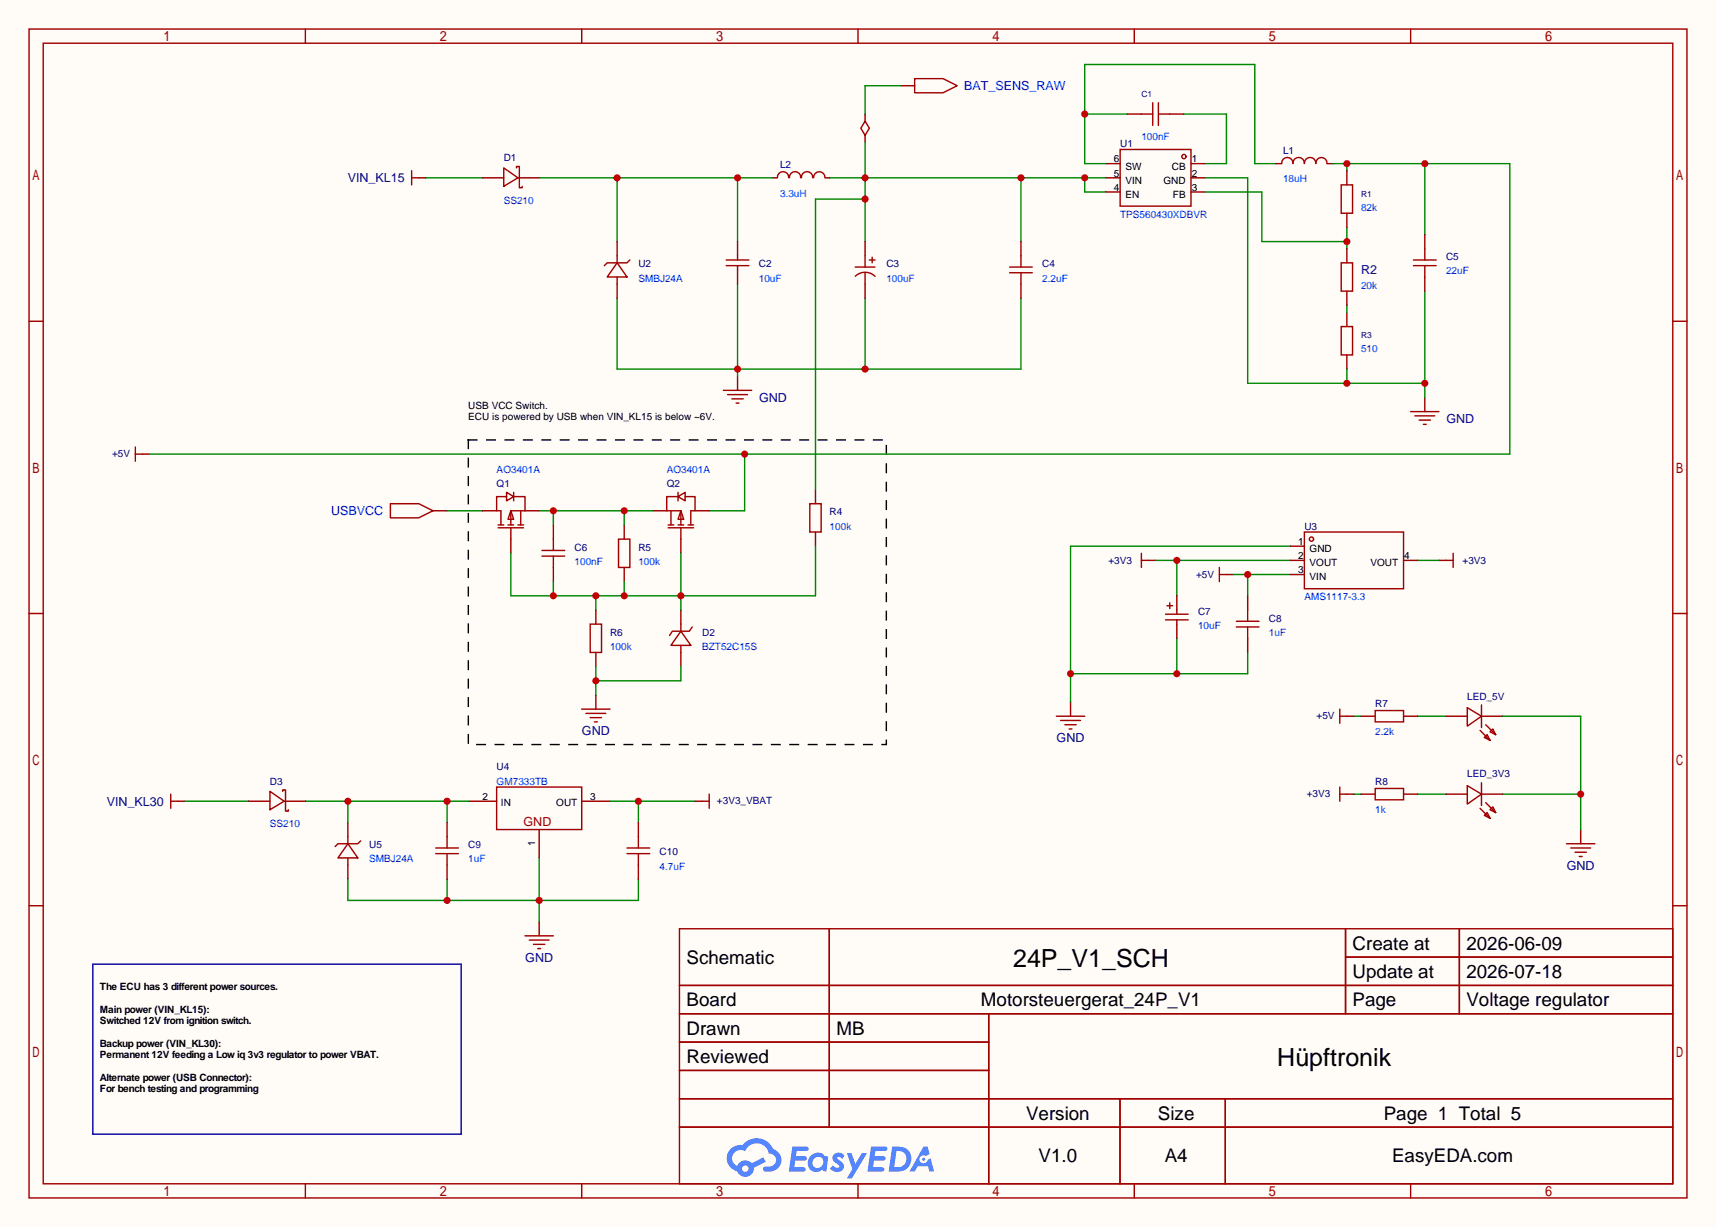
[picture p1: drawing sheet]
<svg xmlns="http://www.w3.org/2000/svg" width="308mm" height="220mm" viewBox="0 0 308 220" stroke-linecap="round" stroke-linejoin="round" font-family="sans-serif">
<path d="M0 0h307.6v220h-307.6z" fill="#fffcf7"/>
<g fill="none" stroke="#a10000" stroke-width=".25">
<path d="M5.2 5.2h297.2v209.6h-297.2zM7.7 7.7h292.1v204.5h-292.1zM54.7 5.2v2.5M104.3 5.2v2.5M153.8 5.2v2.5M203.3 5.2v2.5M252.9 5.2v2.5M5.2 57.6h2.5M299.8 57.6h2.6M5.2 110h2.5M299.8 110h2.6M5.2 162.4h2.5"/>
<path d="M121.8 166.5h178v45.7h-178zM121.8 176.7h178M148.7 166.5v35.6M241.2 166.5v15.2M241.2 171.6h58.6M261.6 166.5v15.2M299.8 162.4h2.6M121.8 181.7h178M121.8 186.8h55.4M121.8 197h178M121.8 191.9h55.4M177.2 181.7v30.5"/>
<path d="M200.8 197v15.2M219.6 197v15.2M54.7 212.2v2.6M104.3 212.2v2.6M121.8 202.1h178M153.8 212.2v2.6M203.3 212.2v2.6M252.9 212.2v2.6"/>
</g>
<g fill="#5487ff">
<path d="M149.5 206.9a1.3 1.3 0 0 1 1.9 .3l-.4 .6a.54 .54 0 0 0-1-.2l.2 .2a1.58 1.58 0 0 1 1 1.5 1.43 1.43 0 0 1-2.4 .2l.5-.6a.64 .64 0 0 0 .5 .5 .64 .64 0 0 0 .6-.3l-.1-.3a1.6 1.6 0 0 1-1.1-1.5z"/>
<path d="M151.8 206.7h.8l.7 2 1.2-2h.9l-2.7 4.5h-.9l1-1.6z"/>
<path d="M142 205.5h1.7a1.31 1.31 0 0 1 1.2 .2 .4 .4 0 0 1-.3 .6h-1.8l-.1 1h1.6a.4 .4 0 0 1 .3 .4 .4 .4 0 0 1-.4 .4h-1.6l-.2 1.2 .8-.1a1.23 1.23 0 0 1 1.2 .2 .39 .39 0 0 1-.4 .6h-2.6z"/>
<path d="M156.1 205.5h1.7a1.32 1.32 0 0 1 1.2 .2 .39 .39 0 0 1-.3 .6h-1.8l-.1 1h1.6a.4 .4 0 0 1 .4 .4 .4 .4 0 0 1-.5 .4h-1.6l-.2 1.1h.8a1.23 1.23 0 0 1 1.2 .2 .39 .39 0 0 1-.4 .6h-2.6z"/>
<path d="M165.5 205.6h.8l.3 1.3-.6 .3a.75 .75 0 0 0-1.1 .3 .75 .75 0 0 0 .5 1.1 .75 .75 0 0 0 .9-.7l.5-.3 .6 2.4h-.8l-.3-.9h-1.8l-.5 .9h-1z"/>
<path d="M159.9 205.6l-.6 4.4h1.4a2.27 2.27 0 0 0 2.7-2.3 2.27 2.27 0 0 0-2.7-2.1zM160.7 206.3a1.5 1.5 0 0 1 1.8 1.6 1.5 1.5 0 0 1-1.9 1.3h-.3z"/>
<path d="M145.4 207.2a1.62 1.62 0 0 0-.4 2.1 1.62 1.62 0 0 0 2 .6l.3-.2 .4 .2 .4 .1 .3-2.4-.1-.3-.5-.1a1.58 1.58 0 0 0-2.4 0zM146 207.7a.98 .98 0 0 1 1.5 .2 .98 .98 0 0 1-.6 1.4 .94 .94 0 0 1-1.2-.4 .94 .94 0 0 1 .3-1.2z"/>
<path d="M131 206a2.37 2.37 0 0 0 1.1 4 1.54 1.54 0 0 0 1.8 1 1.54 1.54 0 0 0 1.2-1.6l2.2-1.1-.5-.8-2.1 1a1.57 1.57 0 0 0-2.6 .5 1.5 1.5 0 0 1-.7-2.1 1.5 1.5 0 0 1 2.2-.5 2.23 2.23 0 0 1 2.3-1.4 2.23 2.23 0 0 1 2 1.8 1.16 1.16 0 0 1 1.2 1.1 1.16 1.16 0 0 1-1.1 1.2h-.7a.47 .47 0 0 0-.5 .4 .47 .47 0 0 0 .4 .5 2.23 2.23 0 0 0 2.2-.6 2.23 2.23 0 0 0 .5-2.3 2.16 2.16 0 0 0-1.3-1.1 3.2 3.2 0 0 0-5.5-.7l-1.1 .1zM133 209.5a.6 .6 0 0 1 1.2 0 .6 .6 0 0 1-1.2 0z"/>
<circle cx="165.6" cy="207.8" r=".28"/>
</g>
<path d="M75.1 31.9h1.2M132.2 67.4v2.6M25.5 81.4h1.3M219.8 103h1.3" fill="none" stroke="#870000" stroke-width=".25"/>
<path d="M73.8 30.6v2.5M73.8 31.9h1.3M129.7 70h5M130.4 70.7h3.6M131.2 71.5h2M132 72.3h.5M24.3 80.1v2.6M24.3 81.4h1.2M218.6 101.7v2.6M218.6 103h1.2" fill="none" stroke="#a10000" stroke-width=".25"/>
<path d="M221.1 103h10.2M223.6 103v3.8" fill="none" stroke="#008700" stroke-width=".25"/>
<circle cx="223.6" cy="103" r=".63" fill="#c00"/>
<path d="M205.9 100.5h1.2M191.9 125.9v2.5" fill="none" stroke="#870000" stroke-width=".25"/>
<path d="M204.6 99.2v2.5M204.6 100.5h1.3M189.4 128.4h5M190.1 129.2h3.6M190.9 129.9h2M191.6 130.7h.6" fill="none" stroke="#a10000" stroke-width=".25"/>
<path d="M207.1 100.5h24.2M210.9 100.5v6.3" fill="none" stroke="#008700" stroke-width=".25"/>
<circle cx="210.9" cy="100.5" r=".63" fill="#c00"/>
<path d="M231.3 97.9h-39.4v28M210.9 114.4v6.4M223.6 117v3.8h-31.7" fill="none" stroke="#008700" stroke-width=".25"/>
<g fill="#c00">
<circle cx="191.9" cy="120.8" r=".63"/>
<circle cx="210.9" cy="120.8" r=".63"/>
</g>
<path d="M257.9 100.5h1.3" fill="none" stroke="#870000" stroke-width=".25"/>
<path d="M260.5 99.2v2.5M259.2 100.5h1.3" fill="none" stroke="#a10000" stroke-width=".25"/>
<path d="M110.6 53.5v12.7h72.4v-12.7M132.2 50.9v16.5M155.1 53.5v12.7M254.1 100.5h3.8" fill="none" stroke="#008700" stroke-width=".25"/>
<g fill="#c00">
<circle cx="155.1" cy="66.2" r=".63"/>
<circle cx="132.2" cy="66.2" r=".63"/>
</g>
<g fill="none" stroke="#870000" stroke-width=".25">
<path d="M161.4 15.4h2.6M155.1 20.4v1.3M155.1 24.3v1.2M77.6 91.6h2.5M111.9 94.1v2.5M146.2 87.8v2.5M146.2 95.4v2.5M111.9 101.7v2.6M122 109.3v2.6M122 117v2.5M106.8 124.6v2.5M62.4 147.4v2.6"/>
<path d="M62.4 155.1v2.5M83.9 143.6h5.1M96.6 148.7v5.1M104.3 143.6h5"/>
</g>
<g fill="none" stroke="#a10000" stroke-width=".25">
<path d="M164 14.1h5l2.6 1.3-2.6 1.2h-5zM155.1 21.7l.7 1.3-.7 1.3-.8-1.3zM70 90.3h5.1l2.5 1.3-2.5 1.2h-5.1zM110.9 96.6h2v5.1h-2zM145.2 90.3h2v5.1h-2zM122 113.2l1.8 2.5h-3.5zM122 111.9v1.3M122 115.7v1.3M124.1 112.4l-.5 .8h-3.1l-.5 .7M104.3 127.1h5M105 127.9h3.6M105.8 128.7h2"/>
<path d="M106.6 129.4h.5M62.4 151.3l1.7 2.5h-3.5zM62.4 150v1.3M62.4 153.8v1.3M64.6 150.7l-.5 .6h-3.5l-.5 .5M89 141.1h15.3v7.6h-15.3z"/>
</g>
<path d="M161.4 15.4h-6.3v5M76.3 31.9h10.2M80.1 91.6h6.4M54.7 143.6h29.2M62.4 143.6v3.8M80.1 143.6v3.8" fill="none" stroke="#008700" stroke-width=".25"/>
<g fill="#c00">
<circle cx="62.4" cy="143.6" r=".63"/>
<circle cx="80.1" cy="143.6" r=".63"/>
</g>
<path d="M96.6 165.2v2.6" fill="none" stroke="#870000" stroke-width=".25"/>
<path d="M94.1 167.8h5.1M94.9 168.5h3.5M95.6 169.3h2.1M96.4 170.1h.5" fill="none" stroke="#a10000" stroke-width=".25"/>
<path d="M62.4 157.6v3.8h52v-3.8M80.1 157.6v3.8M96.6 153.8v11.4" fill="none" stroke="#008700" stroke-width=".25"/>
<g fill="#c00">
<circle cx="96.6" cy="161.4" r=".63"/>
<circle cx="80.1" cy="161.4" r=".63"/>
</g>
<path d="M109.3 143.6h15.3M114.4 143.6v3.8" fill="none" stroke="#008700" stroke-width=".25"/>
<circle cx="114.4" cy="143.6" r=".63" fill="#c00"/>
<path d="M31.9 143.6h1.2M124.6 143.6h1.3" fill="none" stroke="#870000" stroke-width=".25"/>
<path d="M30.6 142.4v2.5M30.6 143.6h1.3M125.9 143.6h1.2M127.1 142.4v2.5" fill="none" stroke="#a10000" stroke-width=".25"/>
<path d="M96.6 31.9h42M110.6 31.9v11.4M132.2 31.9v11.4M33.1 143.6h11.5" fill="none" stroke="#008700" stroke-width=".25"/>
<path d="M16.6 172.8h66.1v30.5h-66.1z" fill="none" stroke="#00c" stroke-width=".25"/>
<path d="M83.9 78.9h75v54.6h-75z" fill="none" stroke="#000" stroke-width=".25" stroke-dasharray="1.5 1.8"/>
<g fill="#c00">
<circle cx="132.2" cy="31.9" r=".63"/>
<circle cx="110.6" cy="31.9" r=".63"/>
</g>
<path d="M148.7 31.9h49.5M155.1 25.5v17.8M155.1 35.7h-8.9v52.1M183 31.9v11.4M194.4 31.9v2.5h3.8" fill="none" stroke="#008700" stroke-width=".25"/>
<g fill="#c00">
<circle cx="183" cy="31.9" r=".63"/>
<circle cx="194.4" cy="31.9" r=".63"/>
<circle cx="155.1" cy="31.9" r=".63"/>
<circle cx="155.1" cy="35.7" r=".63"/>
</g>
<g fill="none" stroke="#a10000" stroke-width=".25">
<path d="M206.6 18.4v4.1M207.6 18.4v4.1M200.8 26.8h12.7v10.2h-12.7zM204.6 20.4h2M207.6 20.4h2.1"/>
<circle cx="212.2" cy="28.1" r=".38"/>
</g>
<path d="M198.2 29.3h2.6M198.2 31.9h2.6M198.2 34.4h2.6M202.1 20.4h2.5M209.7 20.4h2.5M213.5 29.3h2.5M213.5 31.9h2.5M213.5 34.4h2.5" fill="none" stroke="#870000" stroke-width=".25"/>
<path d="M194.4 20.4h7.7M198.2 29.3h-3.8v-17.7h30.5v17.7h3.8M212.2 20.4h7.6v8.9h-3.8" fill="none" stroke="#008700" stroke-width=".25"/>
<circle cx="194.4" cy="20.4" r=".63" fill="#c00"/>
<path d="M228.7 29.3h1M237.9 29.3h1" fill="none" stroke="#870000" stroke-width=".25"/>
<path d="M233.8 29.3a1.02 1.02 0 0 0-1-1.1 1.02 1.02 0 0 0-1 1.1 1.01 1.01 0 0 0-1-1.1 1.01 1.01 0 0 0-1.1 1.1M233.8 29.3a1.01 1.01 0 0 1 1-1.1 1.01 1.01 0 0 1 1.1 1.1M235.9 29.3a.99 .99 0 0 1 1-1.1 .99 .99 0 0 1 1 1.1" fill="none" stroke="#a10000" stroke-width=".25"/>
<path d="M216 34.4h10.2v8.9h15.2M241.4 40.8v3.8" fill="none" stroke="#008700" stroke-width=".25"/>
<circle cx="241.4" cy="43.3" r=".63" fill="#c00"/>
<path d="M255.4 71.2v2.6" fill="none" stroke="#870000" stroke-width=".25"/>
<path d="M252.9 73.8h5M253.6 74.5h3.6M254.4 75.3h2M255.1 76.1h.6" fill="none" stroke="#a10000" stroke-width=".25"/>
<path d="M238.9 29.3h31.7v52.1h-243.8M241.4 29.3v1.3M255.4 29.3v12.7M133.5 81.4v10.2h-6.4" fill="none" stroke="#008700" stroke-width=".25"/>
<g fill="#c00">
<circle cx="133.5" cy="81.4" r=".63"/>
<circle cx="255.4" cy="29.3" r=".63"/>
<circle cx="241.4" cy="29.3" r=".63"/>
</g>
<path d="M138.6 31.9h.7M148 31.9h.7M241.4 30.6v2.5M241.4 38.2v2.6M241.4 56v2.5M241.4 63.6v2.6M114.4 147.4v2.6M114.4 155.1v2.5" fill="none" stroke="#870000" stroke-width=".25"/>
<path d="M139.3 31.9a1.01 1.01 0 0 1 1.1-1.1 1.01 1.01 0 0 1 1 1.1M141.5 31.9a1.01 1.01 0 0 1 1-1.1 1.01 1.01 0 0 1 1 1.1M143.7 31.9a1.01 1.01 0 0 1 1-1.1 1.01 1.01 0 0 1 1 1.1M145.8 31.9a1.01 1.01 0 0 1 1.1-1.1 1.01 1.01 0 0 1 1 1.1M240.4 33.1h2v5.1h-2zM240.4 58.5h2v5.1h-2zM112.4 152h4.1M112.4 153h4.1M114.4 150v2M114.4 153v2.1" fill="none" stroke="#a10000" stroke-width=".25"/>
<path d="M216 31.9h7.6v36.8h31.8M241.4 54.7v1.3M255.4 52.2v19M241.4 66.2v2.5" fill="none" stroke="#008700" stroke-width=".25"/>
<g fill="#c00">
<circle cx="241.4" cy="68.7" r=".63"/>
<circle cx="255.4" cy="68.7" r=".63"/>
</g>
<g fill="none" stroke="#870000" stroke-width=".25">
<path d="M110.6 43.3v2.5M110.6 50.9v2.6M132.2 43.3v2.5M132.2 48.4v2.5M155.1 43.3v2.5M155.1 50.9v2.6M183 43.3v2.5M183 50.9v2.6M241.4 44.6v2.5M241.4 52.2v2.5M255.4 42v2.6M255.4 49.7v2.5"/>
<path d="M86.5 91.6h2.5M91.6 96.6v2.6M94.1 91.6h2.5M99.2 94.1v2.5M117 91.6h2.5M122 96.6v2.6M124.6 91.6h2.5M231.3 97.9h2.5M99.2 101.7v2.6M210.9 106.8v2.5M210.9 111.9v2.5M223.6 106.8v2.5"/>
<path d="M223.6 114.4v2.6M231.3 100.5h2.5M231.3 103h2.5M251.6 100.5h2.5M80.1 147.4v2.6M80.1 155.1v2.5"/>
</g>
<g fill="none" stroke="#a10000" stroke-width=".25">
<path d="M110.6 47.1l1.8 2.6h-3.6zM110.6 45.8v1.3M110.6 49.7v1.2M112.9 46.6l-.5 .5h-3.6l-.5 .5M130.2 46.6h4M130.2 47.6h4M132.2 45.8v.8M132.2 47.6v.8M153.3 47.9h3.5M153.3 49.5a2.54 2.54 0 0 1 3.6 0M155.1 45.8v2.1M155.1 48.9v2"/>
<path d="M155.8 46.6h1M156.3 46.1v1M181 48.9h4M181 47.9h4M183 45.8v2.1M183 48.9v2M240.4 47.1h2v5.1h-2zM253.4 46.6h4M253.4 47.6h4M255.4 44.6v2M255.4 47.6v2.1M89.3 94.6h4.6"/>
<path d="M89.3 94.1h1M90.8 88.3l1.3 .7-1.3 .8zM90.8 89h-1.8v2.6h.8v2.5M91.1 94.1h1M91.6 91.6l.5 1.5h-1zM91.6 94.6v2M92.1 89h2v2.6h-2.5v2.5M92.1 88.3v1.5M92.8 94.1h1.1M93.3 91.6v2.5M97.2 98.7h4M97.2 99.7h4"/>
<path d="M99.2 96.6v2.1M99.2 99.7v2M119.8 94.6h4.5M119.8 94.1h1M120.3 91.6v2.5M121.5 89l1.3-.7v1.5zM121.5 89h-2v2.6h2.5v2.5M121.5 88.3v1.5M121.5 94.1h1.1M122 91.6l.6 1.5h-1.1zM122 94.6v2M122.8 89h1.8v2.6h-.8v2.5"/>
<path d="M123.3 94.1h1M233.8 95.4h17.8v10.1h-17.8zM208.9 110.1h4.1M208.9 111.1h4.1M209.2 108.6h1M209.7 108.1v1M210.9 109.3v.8M210.9 111.1v.8M221.6 111.4h4.1M221.6 112.4h4.1M223.6 109.3v2.1M223.6 112.4v2"/>
<path d="M78.1 152h4.1M78.1 153h4.1M80.1 150v2M80.1 153v2.1"/>
<circle cx="235.1" cy="96.6" r=".38"/>
</g>
<path d="M96.6 91.6h20.4M99.2 91.6v2.5M111.9 91.6v2.5" fill="none" stroke="#008700" stroke-width=".25"/>
<g fill="#c00">
<circle cx="99.2" cy="91.6" r=".63"/>
<circle cx="111.9" cy="91.6" r=".63"/>
</g>
<path d="M122 99.2v10.1M146.2 97.9v8.9h-54.6v-7.6M99.2 104.3v2.5M106.8 106.8v2.5M111.9 104.3v2.5" fill="none" stroke="#008700" stroke-width=".25"/>
<g fill="#c00">
<circle cx="122" cy="106.8" r=".63"/>
<circle cx="111.9" cy="106.8" r=".63"/>
<circle cx="106.8" cy="106.8" r=".63"/>
<circle cx="99.2" cy="106.8" r=".63"/>
</g>
<path d="M106.8 109.3v2.6M106.8 117v2.5" fill="none" stroke="#870000" stroke-width=".25"/>
<path d="M105.8 111.9h2v5.1h-2z" fill="none" stroke="#a10000" stroke-width=".25"/>
<path d="M106.8 119.5v5.1M122 119.5v2.5h-15.2" fill="none" stroke="#008700" stroke-width=".25"/>
<circle cx="106.8" cy="122" r=".63" fill="#c00"/>
<path d="M242.7 128.4h1.3M254.1 128.4h5.1M269.4 128.4h13.9v20.3M242.7 142.4h1.3M254.1 142.4h5.1M269.4 142.4h13.9" fill="none" stroke="#008700" stroke-width=".25"/>
<g fill="none" stroke="#a10000" stroke-width=".25">
<path d="M240.2 127.1v2.6M240.2 128.4h1.2M246.5 127.4h5.1v2h-5.1zM263 126.9l2.6 1.5-2.6 1.8zM265.3 130.9l1.8 1.8M265.6 126.4v4M266.1 132.2l.5-.5 .5 1zM266.3 129.9l1.8 1.8M267.1 131.2l.5-.5 .5 1zM240.2 141.1v2.5M240.2 142.4h1.2M246.5 141.4h5.1v2h-5.1z"/>
<path d="M280.8 151.3h5.1M281.6 152h3.5M282.3 152.8h2.1M283.1 153.5h.5"/>
</g>
<path d="M241.4 128.4h1.3M244 128.4h2.5M251.6 128.4h2.5M259.2 128.4h3.8M265.6 128.4h3.8M241.4 142.4h1.3M244 142.4h2.5M251.6 142.4h2.5M283.3 148.7v2.6" fill="none" stroke="#870000" stroke-width=".25"/>
<circle cx="283.3" cy="142.4" r=".63" fill="#c00"/>
<path d="M86.5 31.9h3.8M92.8 31.9h3.8M44.6 143.6h3.8M50.9 143.6h3.8M259.2 142.4h3.8M265.6 142.4h3.8" fill="none" stroke="#870000" stroke-width=".25"/>
<path d="M90.3 30.1l2.5 1.8-2.5 1.5zM92.6 30.1v-.3h.5v3.9h.5v-.3M48.4 141.9l2.5 1.7-2.5 1.6zM50.7 141.9v-.3h.5v3.8h.5v-.2M263 140.8l2.6 1.6-2.6 1.7zM265.3 144.9l1.8 1.8M265.6 140.3v4.1M266.3 143.9l1.8 1.8M266.6 145.7l.5 1-1-.5zM267.6 144.7l.5 1-1-.5z" fill="none" stroke="#a10000" stroke-width=".25"/>
<g font-size="4.5">
<text x="181.6" y="173.4">24P_V1_SCH</text>
<text x="229" y="191.1">Hüpftronik</text>
</g>
<g font-size="3.4">
<text x="123.1" y="172.8">Schematic</text>
<text x="242.5" y="170.3">Create at</text>
<text x="262.9" y="170.3">2026-06-09</text>
<text x="242.5" y="175.3">Update at</text>
<text x="262.9" y="175.3">2026-07-18</text>
<text x="123.1" y="180.4">Board</text>
<text x="123.1" y="185.5">Drawn</text>
<text x="149.9" y="185.5">MB</text>
<text x="175.8" y="180.4">Motorsteuergerat_24P_V1</text>
<text x="242.5" y="180.4">Page</text>
<text x="262.9" y="180.4">Voltage regulator</text>
<text x="123.1" y="190.6">Reviewed</text>
<text x="183.9" y="200.7">Version</text>
<text x="207.6" y="200.7">Size</text>
<text x="248" y="200.7">Page 1 Total 5</text>
<text x="186.2" y="208.4">V1.0</text>
<text x="208.8" y="208.4">A4</text>
<text x="249.5" y="208.4">EasyEDA.com</text>
</g>
<g font-size="2.2" fill="#00f">
<text x="172.8" y="16.2">BAT_SENS_RAW</text>
<text x="59.4" y="92.4">USBVCC</text>
</g>
<g font-size="2.2" fill="#000080">
<text x="62.3" y="32.7">VIN_KL15</text>
<text x="244" y="49.2">R2</text>
<text x="136.1" y="72.1">GND</text>
<text x="259.3" y="75.9">GND</text>
<text x="104.3" y="131.8">GND</text>
<text x="189.4" y="133">GND</text>
<text x="19.1" y="144.5">VIN_KL30</text>
<text x="280.8" y="155.9">GND</text>
<text x="94.2" y="172.4">GND</text>
</g>
<text font-size="2.2" fill="#a00000" x="93.9" y="148.1">GND</text>
<g font-size="1.8" fill="#000080">
<text x="90.3" y="28.9">D1</text>
<text x="200.8" y="26.3">U1</text>
<text x="230" y="27.6">L1</text>
<text x="139.8" y="30.2">L2</text>
<text x="114.4" y="47.9">U2</text>
<text x="136" y="47.9">C2</text>
<text x="158.9" y="47.9">C3</text>
<text x="186.8" y="47.9">C4</text>
<text x="259.2" y="46.7">C5</text>
<text x="20.1" y="82">+5V</text>
<text x="89" y="87.3">Q1</text>
<text x="119.5" y="87.3">Q2</text>
<text x="148.7" y="92.4">R4</text>
<text x="233.8" y="94.9">U3</text>
<text x="103" y="98.7">C6</text>
<text x="114.4" y="98.7">R5</text>
<text x="198.7" y="101">+3V3</text>
<text x="262.2" y="101">+3V3</text>
<text x="214.4" y="103.6">+5V</text>
<text x="109.3" y="114">R6</text>
<text x="125.9" y="114">D2</text>
<text x="214.8" y="110.2">C7</text>
<text x="227.5" y="111.4">C8</text>
<text x="263" y="125.4">LED_5V</text>
<text x="236" y="129">+5V</text>
<text x="246.5" y="126.7">R7</text>
<text x="48.4" y="140.6">D3</text>
<text x="89" y="138.1">U4</text>
<text x="234.2" y="142.9">+3V3</text>
<text x="246.5" y="140.6">R8</text>
<text x="263" y="139.4">LED_3V3</text>
<text x="128.5" y="144.2">+3V3_VBAT</text>
<text x="66.2" y="152.1">U5</text>
<text x="83.9" y="152.1">C9</text>
<text x="118.2" y="153.3">C10</text>
</g>
<g font-size="1.8">
<text x="199.7" y="29.1">6</text>
<text x="213.6" y="29.1">1</text>
<text x="199.7" y="34.2">4</text>
<text x="199.7" y="31.7">5</text>
<text x="201.7" y="35.5">EN</text>
<text x="201.7" y="32.9">VIN</text>
<text x="201.7" y="30.4">SW</text>
<text x="208.6" y="32.9">GND</text>
<text x="210.1" y="30.4">CB</text>
<text x="210.3" y="35.5">FB</text>
<text x="213.6" y="31.7">2</text>
<text x="213.6" y="34.2">3</text>
<text x="83.9" y="73.3">USB VCC Switch.</text>
<text x="83.9" y="75.4">ECU is powered by USB when VIN_KL15 is below ~6V.</text>
<text x="232.7" y="97.7">1</text>
<text x="232.7" y="100.2">2</text>
<text x="234.7" y="99">GND</text>
<text x="234.7" y="101.5">VOUT</text>
<text x="245.7" y="101.5">VOUT</text>
<text x="251.7" y="100.2">4</text>
<text x="232.7" y="102.8">3</text>
<text x="234.7" y="104.1">VIN</text>
<text x="86.5" y="143.4">2</text>
<text x="105.8" y="143.4">3</text>
<text x="89.8" y="144.4">IN</text>
<text x="99.7" y="144.4">OUT</text>
<text x="95.9" y="151.7" transform="rotate(-90 95.9 151.7)">1</text>
<text x="17.9" y="177.5">The ECU has 3 different power sources.</text>
<text x="17.9" y="181.5">Main power (VIN_KL15):</text>
<text x="17.9" y="183.6">Switched 12V from ignition switch.</text>
<text x="17.9" y="187.6">Backup power (VIN_KL30):</text>
<text x="17.9" y="189.7">Permanent 12V feeding a Low iq 3v3 regulator to power VBAT.</text>
<text x="17.9" y="193.7">Alternate power (USB Connector):</text>
<text x="17.9" y="195.8">For bench testing and programming</text>
</g>
<g font-size="1.8" fill="#00f">
<text x="204.6" y="25.1">100nF</text>
<text x="139.8" y="35.2">3.3uH</text>
<text x="230" y="32.7">18uH</text>
<text x="90.3" y="36.5">SS210</text>
<text x="200.8" y="39">TPS560430XDBVR</text>
<text x="244" y="37.8">82k</text>
<text x="114.4" y="50.5">SMBJ24A</text>
<text x="136" y="50.5">10uF</text>
<text x="158.9" y="50.5">100uF</text>
<text x="186.8" y="50.5">2.2uF</text>
<text x="244" y="51.7">20k</text>
<text x="259.2" y="49.2">22uF</text>
<text x="244" y="63.2">510</text>
<text x="89" y="84.8">AO3401A</text>
<text x="119.5" y="84.8">AO3401A</text>
<text x="148.7" y="94.9">100k</text>
<text x="103" y="101.3">100nF</text>
<text x="114.4" y="101.3">100k</text>
<text x="233.8" y="107.6">AMS1117-3.3</text>
<text x="214.8" y="112.7">10uF</text>
<text x="227.5" y="114">1uF</text>
<text x="109.3" y="116.5">100k</text>
<text x="125.9" y="116.5">BZT52C15S</text>
<text x="246.5" y="131.8">2.2k</text>
<text x="89" y="140.6">GM7333TB</text>
<text x="48.4" y="148.3">SS210</text>
<text x="246.5" y="145.7">1k</text>
<text x="66.2" y="154.6">SMBJ24A</text>
<text x="83.9" y="154.6">1uF</text>
<text x="118.2" y="155.9">4.7uF</text>
</g>
<g font-size="1.5" fill="#000080">
<text x="204.6" y="17.5">C1</text>
<text x="244" y="35.2">R1</text>
<text x="244" y="60.6">R3</text>
</g>
</svg>
